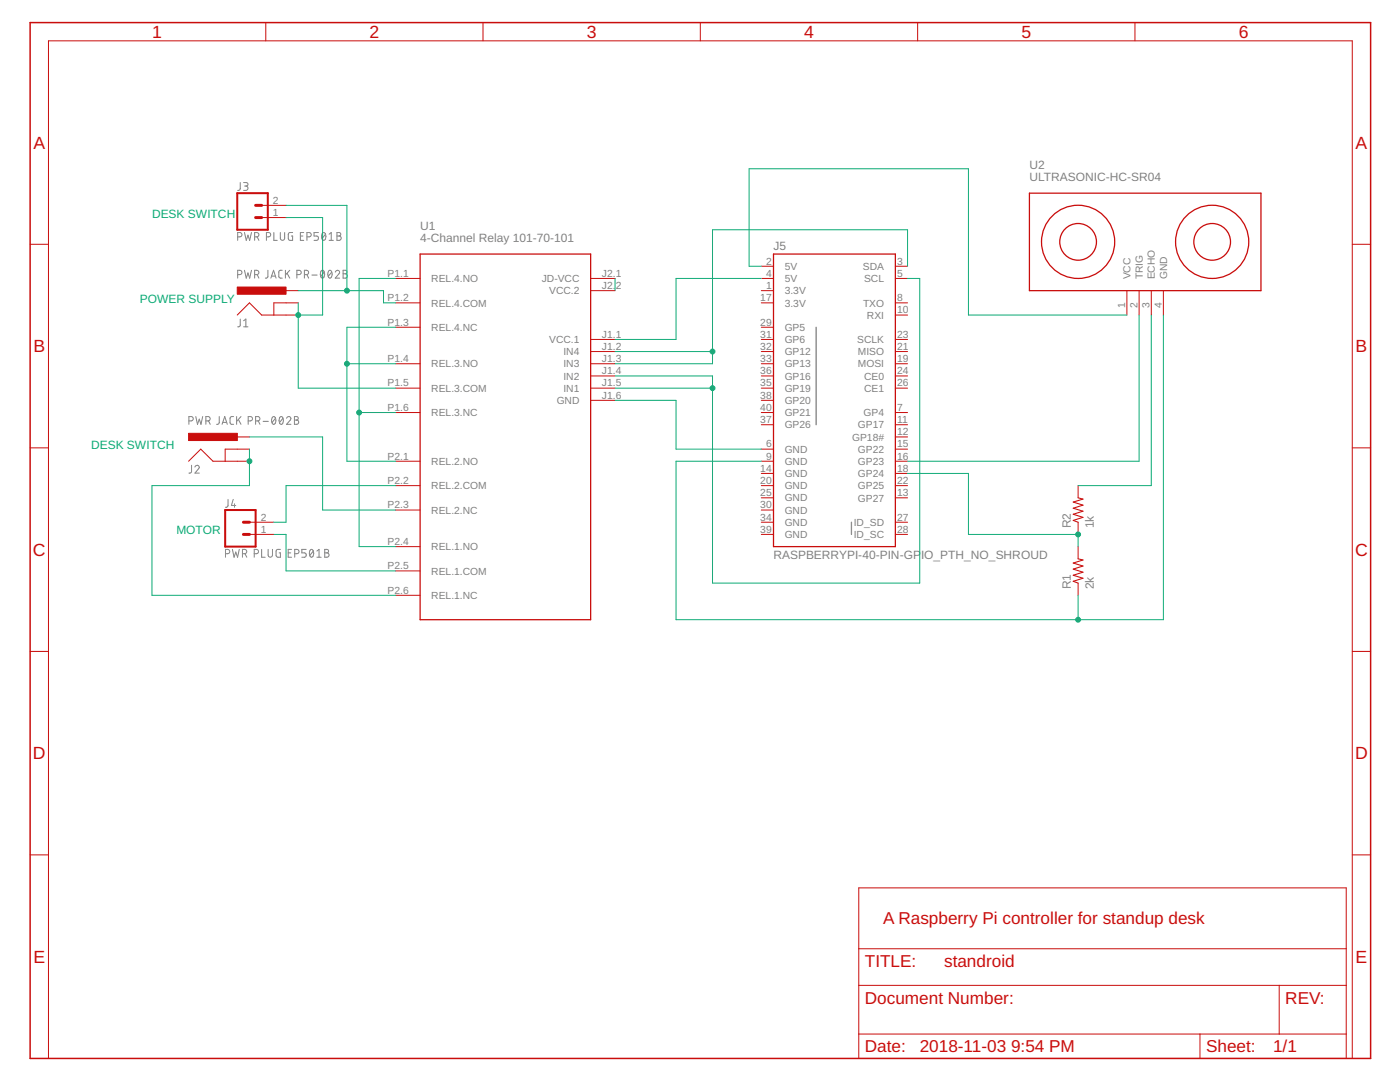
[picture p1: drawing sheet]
<svg xmlns="http://www.w3.org/2000/svg" width="279mm" height="216mm" viewBox="0 0 279 216" stroke-linecap="round" stroke-linejoin="round" font-family="sans-serif">
<g fill="none" stroke="#808080" stroke-width=".2">
<path d="M47.9 36.4v1.4l-.5 .2M48.6 36.4l.7 .1 .2 .2-.2 .4h-.5M49.1 37.1a.43 .43 0 0 1 .4 .5 .43 .43 0 0 1-.4 .4h-.5M47.4 54.8h.5a.43 .43 0 0 0 .4-.4 .43 .43 0 0 0-.4-.5h-.5v1.6M47.4 47.3h.5a.43 .43 0 0 0 .4-.5 .43 .43 0 0 0-.4-.4h-.5v1.6M48.8 53.9l.3 1.6 .4-1 .3 1 .4-1.6M48.8 46.4l.3 1.6 .4-1.1 .3 1.1 .4-1.6M50.8 54.8h.4a.43 .43 0 0 0 .5-.4 .43 .43 0 0 0-.5-.5h-.4v1.6M50.8 47.3h.4a.43 .43 0 0 0 .5-.5 .43 .43 0 0 0-.5-.4h-.4v1.6M51.3 54.8l.4 .7M51.3 47.3l.4 .7M53.2 47.3h.4a.43 .43 0 0 0 .4-.5 .43 .43 0 0 0-.4-.4h-.4v1.6"/>
<path d="M53.5 53.9l-.1 1.4-.4 .2M54.1 55.5l.5-1.6 .5 1.6M54.2 55.1h.8M54.7 46.4v1.6h.6M55.9 46.4v1.1a.43 .43 0 0 0 .5 .5 .43 .43 0 0 0 .4-.5v-1.1M56.3 53.9l-.4 .1-.3 .3 .1 1 .3 .2h.3M57 53.9v1.6M57.3 54.5l.5 1M57.8 53.9l-.8 1M58.4 46.4h-.7l-.1 .2-.1 1 .2 .3 .7 .1v-.9h-.3M59.2 54.8h.5a.43 .43 0 0 0 .4-.4 .43 .43 0 0 0-.4-.5h-.5v1.6M59.9 47.1h.6"/>
<path d="M60.6 46.4h-.7v1.6h.7M60.7 54.8h.5a.43 .43 0 0 0 .4-.4 .43 .43 0 0 0-.4-.5h-.5v1.6M61.3 47.3h.4a.43 .43 0 0 0 .4-.5 .43 .43 0 0 0-.4-.4h-.4v1.6M61.3 54.8l.3 .7M62.3 54.9h1M63.5 46.4h-.8v.7h.5a.44 .44 0 0 1 .4 .4 .44 .44 0 0 1-.4 .5h-.5M64.1 54l.2-.1a.91 .91 0 0 1 0 1.6 1.02 1.02 0 0 1-.2-1.5zM64.4 46.5l.2-.1a.91 .91 0 0 1 0 1.6 .99 .99 0 0 1-.2-1.5zM64.7 54.3l-.7 .8M65 46.7l-.7 .9M65.6 54l.2-.1a.91 .91 0 0 1 0 1.6 .97 .97 0 0 1-.2-1.5zM65.7 48h.8"/>
<path d="M65.7 46.7l.4-.3v1.6M66.2 54.3l-.7 .8M66.9 54.3a.43 .43 0 0 1 .6-.3 .43 .43 0 0 1 .1 .6l-.7 .9h.9M67.2 46.4l.7 .1v.5l-.2 .1a.43 .43 0 0 1 .4 .4 .43 .43 0 0 1-.4 .5h-.5zM67.2 47.1h.5M68.5 53.9l.7 .2v.4l-.3 .1a.43 .43 0 0 1 .4 .5 .43 .43 0 0 1-.4 .4h-.4zM68.5 54.6h.4M47.9 63.7v1.3l-.5 .2M48.6 65.2h.9M48.6 64l.5-.3v1.5M37.7 84h.4a.43 .43 0 0 0 .5-.4 .43 .43 0 0 0-.5-.5h-.4v1.6M38.2 92.8v1.4l-.2 .2h-.3"/>
<path d="M38.9 93.2a.42 .42 0 0 1 .6-.3 .42 .42 0 0 1 .1 .6l-.7 .9h.9M39.1 83.1l.3 1.6 .4-1.1 .3 1.1 .3-1.6M41.1 84h.4a.43 .43 0 0 0 .5-.4 .43 .43 0 0 0-.5-.5h-.4v1.6M41.6 84l.4 .7M43.8 83.1l-.1 1.4-.5 .2M44.3 84.7l.6-1.6 .5 1.6M44.5 84.3h.7M45.5 99.7v1.3l-.5 .2M46.5 99.7l-.3 1.2h.9M46.6 83.1h-.5l-.2 .4v1l.2 .1 .5 .1M47.2 83.1v1.6M47.6 83.7l.5 1"/>
<path d="M48.1 83.1l-.9 1M49.5 84h.5a.43 .43 0 0 0 .4-.4 .43 .43 0 0 0-.4-.5h-.5v1.6M51 84h.4a.43 .43 0 0 0 .5-.4 .43 .43 0 0 0-.5-.5h-.4v1.6M51.5 84l.4 .7M52.5 84.1h1.1M54.4 83.2l.2-.1a.92 .92 0 0 1 0 1.6 .96 .96 0 0 1-.2-1.5zM55 83.5l-.7 .8M55.9 83.2l.2-.1a.92 .92 0 0 1 0 1.6 .98 .98 0 0 1-.2-1.5zM56.5 83.5l-.7 .8M57.2 83.5a.43 .43 0 0 1 .6-.4 .43 .43 0 0 1 .1 .7l-.7 .9h.9M58.8 83.1l.7 .1v.3l-.3 .3a.42 .42 0 0 1 .4 .4 .42 .42 0 0 1-.4 .5h-.4zM58.8 83.8h.4"/>
<path d="M45 110.5h.4a.43 .43 0 0 0 .5-.4 .43 .43 0 0 0-.5-.5h-.4v1.6M46.4 109.6l.3 1.6 .4-1 .3 1 .4-1.6M46.8 100.5v.7M48.4 110.5h.4a.43 .43 0 0 0 .5-.4 .43 .43 0 0 0-.5-.5h-.4v1.6M48.9 110.5l.4 .7M50.7 110.5h.5a.43 .43 0 0 0 .4-.4 .43 .43 0 0 0-.4-.5h-.5v1.6M52.2 109.6v1.6h.7M53.5 109.6v1.1a.43 .43 0 0 0 .4 .5 .43 .43 0 0 0 .5-.5v-1.1M56 109.6h-.7l-.2 .2 .1 1.3 .8 .1v-.9h-.3M57.5 110.3h.5M58.2 109.6h-.7v1.6h.7M58.8 110.5h.4a.43 .43 0 0 0 .5-.4 .43 .43 0 0 0-.5-.5h-.4v1.6"/>
<path d="M61.1 109.6h-.9v.7h.6a.44 .44 0 0 1 .3 .5 .44 .44 0 0 1-.3 .4h-.6M61.9 109.7l.3-.1a.91 .91 0 0 1 0 1.6 .99 .99 0 0 1-.3-1.5zM62.5 110l-.7 .8M63.2 111.2h.9M63.2 110l.5-.4v1.6M64.8 109.6l.7 .1v.5l-.3 .1a.43 .43 0 0 1 .5 .5 .43 .43 0 0 1-.5 .4h-.4zM64.8 110.3h.4"/>
</g>
<path d="M162.9 65.3v19.5M169.9 104.2v2.4" fill="none" stroke="#808080" stroke-width=".25"/>
<g fill="none" stroke="#c90d0c" stroke-width=".2">
<path d="M53 4.5v3.6M96.4 4.5v3.6M139.8 4.5v3.6M183.1 4.5v3.6M226.5 4.5v3.6M6 48.7h3.7M52.2 43.4h4.9M52.2 41h4.9M57.1 58h2.4M79 55.6h4.8M117.9 58h4.8M117.9 55.6h4.8"/>
<path d="M151.9 58h2.5M151.9 55.6h2.5M151.9 53.1h2.5M178.7 55.6h2.4M178.7 53.1h2.4M224.9 58v4.9M227.3 58v4.9M229.8 58v4.9M232.2 58v4.9M269.9 48.7h3.6M47.3 62.9l2.5-2.5 2.4 2.5h7.3M59.5 60.4h-4.8v2.5"/>
<path d="M79 60.4h4.8M79 77.4h4.8M79 72.6h4.8M79 65.3h4.8M117.9 67.7h4.8M117.9 75h4.8M117.9 77.4h4.8M117.9 79.9h4.8M117.9 72.6h4.8M117.9 70.1h4.8M151.9 60.4h2.5M151.9 67.7h2.5"/>
<path d="M151.9 75h2.5M151.9 77.4h2.5M151.9 79.9h2.5M151.9 72.6h2.5M151.9 70.1h2.5M151.9 65.3h2.5M178.7 62.9h2.4M178.7 60.4h2.4M178.7 67.7h2.4M178.7 75h2.4M178.7 77.4h2.4M178.7 72.6h2.4"/>
<path d="M178.7 70.1h2.4M6 89.4h3.7M37.6 92l2.5-2.4 2.4 2.4h7.3M47.3 87.2h2.5M49.8 89.6h-4.9v2.4M79 92h4.8M79 96.9h4.8M79 82.3h4.8M151.9 92h2.5M151.9 89.6h2.5M151.9 96.9h2.5M151.9 82.3h2.5"/>
<path d="M151.9 84.8h2.5M151.9 99.3h2.5M151.9 94.5h2.5M178.7 92h2.4M178.7 89.6h2.4M178.7 87.2h2.4M178.7 96.9h2.4M178.7 82.3h2.4M178.7 84.8h2.4M178.7 99.3h2.4M178.7 94.5h2.4M215.2 96.9v2.4"/>
<path d="M269.9 89.4h3.6M49.8 106.6h4.9M49.8 104.2h4.9M79 109.1h4.8M79 113.9h4.8M79 118.8h4.8M79 101.8h4.8M151.9 106.6h2.5M151.9 104.2h2.5M151.9 101.8h2.5M178.7 106.6h2.4M178.7 104.2h2.4"/>
<path d="M215.2 104.2v2.4M215.2 109.1v2.4M215.2 116.4v2.4M6 130h3.7M269.9 130h3.6M6 170.6h3.7M171.4 177.2h97.3v34h-97.3zM269.9 170.6h3.6M171.4 196.6h97.3M171.4 189.3h97.3M255.3 196.6v9.7M9.7 211.2v-203.1h260.2v203.1"/>
<path d="M171.4 206.3h97.3M239.5 206.3v4.9"/>
</g>
<g fill="#c90d0c" stroke="#c90d0c" stroke-width=".2">
<path d="M47.3 57.3h9.8v1.4h-9.8z"/>
<path d="M37.6 86.5h9.8v1.4h-9.8z"/>
</g>
<path d="M47.3 38.5h6.1v7.3h-6.1zM44.9 101.8h6.1v7.3h-6.1z" fill="none" stroke="#c90d0c" stroke-width=".4"/>
<path d="M51 41h1.2M51 43.4h1.2M48.6 104.2h1.2M48.6 106.6h1.2" fill="none" stroke="#c90d0c" stroke-width=".59"/>
<g fill="none" stroke="#c90d0c" stroke-width=".25">
<path d="M205.4 38.5h46.3v19.5h-46.3zM83.8 50.7h34.1v73h-34.1zM154.4 50.7h24.3v58.4h-24.3z"/>
<circle cx="215.2" cy="48.3" r="7.3"/>
<circle cx="215.2" cy="48.3" r="3.7"/>
<circle cx="241.9" cy="48.3" r="7.3"/>
<circle cx="241.9" cy="48.3" r="3.7"/>
</g>
<path d="M6 4.5h267.5v206.7h-267.5z" fill="none" stroke="#c90d0c" stroke-width=".3"/>
<path d="M215.2 99.3l.9 .3-1.9 .6 1.9 .6-1.9 .6 1.9 .6-1.9 .6 1.9 .6-1.9 .6 1 .4M215.2 111.5l.9 .2-1.9 .7 1.9 .5-1.9 .7 1.9 .6-1.9 .6 1.9 .6-1.9 .6 1 .4" fill="none" stroke="#c90d0c" stroke-width=".21"/>
<g fill="none" stroke="#0dab76" stroke-width=".2">
<path d="M57.1 41h12.1v17M57.1 43.4h7.3v19.5h-4.9M59.5 58h17v2.4h2.5M79 55.6h-7.3v53.5h7.3M122.7 55.6v2.4M151.9 53.1h-2.4v-19.4h43.8v29.2h31.6M151.9 55.6h-17v12.1h-12.2M181.1 53.1v-7.3h-38.9v26.8h-19.5M181.1 55.6h2.5v60.8h-41.4v-41.4h-19.5M59.5 60.4v17h19.5M69.2 72.6h9.8M79 65.3h-9.8v26.7h9.8"/>
<path d="M122.7 77.4h19.5M122.7 79.9h12.2v9.7h17M122.7 70.1h19.5M227.3 62.9v29.1h-46.2M229.8 62.9v34h-14.6M232.2 62.9v60.8h-97.3v-31.7h17M49.8 87.2h14.6v14.6h14.6M49.8 89.6v7.3h-19.5v21.9h48.7M71.7 82.3h7.3M79 96.9h-21.9v7.3h-2.4M181.1 94.5h12.2v12.1h21.9v2.5M54.7 106.6h2.4v7.3h21.9"/>
<path d="M215.2 118.8v4.9"/>
</g>
<g fill="#0dab76" stroke="#0dab76" stroke-width=".2">
<circle cx="69.2" cy="58" r=".49"/>
<circle cx="59.5" cy="62.9" r=".49"/>
<circle cx="49.8" cy="92" r=".49"/>
<circle cx="69.2" cy="72.6" r=".49"/>
<circle cx="71.7" cy="82.3" r=".49"/>
<circle cx="215.2" cy="123.7" r=".49"/>
<circle cx="142.2" cy="70.1" r=".49"/>
<circle cx="142.2" cy="77.4" r=".49"/>
<circle cx="215.2" cy="106.6" r=".49"/>
</g>
<g font-size="3.5" fill="#c90d0c">
<text x="30.4" y="7.6">1</text>
<text x="73.7" y="7.6">2</text>
<text x="117.1" y="7.6">3</text>
<text x="160.5" y="7.6">4</text>
<text x="203.9" y="7.6">5</text>
<text x="247.2" y="7.6">6</text>
<text x="6.7" y="29.7">A</text>
<text x="270.5" y="29.7">A</text>
<text x="6.7" y="70.3">B</text>
<text x="270.5" y="70.3">B</text>
<text x="6.6" y="110.9">C</text>
<text x="270.4" y="110.9">C</text>
<text x="6.6" y="151.5">D</text>
<text x="270.4" y="151.5">D</text>
<text x="6.7" y="192.1">E</text>
<text x="270.5" y="192.1">E</text>
</g>
<g font-size="3.4" fill="#c90d0c">
<text x="176.3" y="184.5">A Raspberry Pi controller for standup desk</text>
<text x="172.6" y="193">TITLE:</text>
<text x="188.4" y="193">standroid</text>
<text x="172.6" y="200.3">Document Number:</text>
<text x="256.5" y="200.3">REV:</text>
<text x="172.6" y="210">Date:</text>
<text x="183.5" y="210">2018-11-03</text>
<text x="201.8" y="210">9:54 PM</text>
<text x="240.7" y="210">Sheet:</text>
<text x="254.1" y="210">1/1</text>
</g>
<g font-size="2.4" fill="#808080">
<text x="205.4" y="33.7">U2</text>
<text x="205.4" y="36.1">ULTRASONIC-HC-SR04</text>
<text x="83.8" y="45.8">U1</text>
<text x="83.8" y="48.3">4-Channel Relay 101-70-101</text>
<text x="154.4" y="50">J5</text>
<text x="213.7" y="105.4" transform="rotate(-90 213.7 105.4)">R2</text>
<text x="218.3" y="105.4" transform="rotate(-90 218.3 105.4)">1k</text>
<text x="154.4" y="111.5">RASPBERRYPI-40-PIN-GP</text>
<text x="183.8" y="111.5">IO_PTH_NO_SHROUD</text>
<text x="213.7" y="117.6" transform="rotate(-90 213.7 117.6)">R1</text>
<text x="218.3" y="117.6" transform="rotate(-90 218.3 117.6)">2k</text>
</g>
<g font-size="2.4" fill="#0dab76">
<text x="30.3" y="43.4">DESK SWITCH</text>
<text x="27.9" y="60.4">POWER SUPPLY</text>
<text x="18.2" y="89.6">DESK SWITCH</text>
<text x="35.2" y="106.6">MOTOR</text>
</g>
<g font-size="2.1" fill="#808080">
<text x="54.5" y="40.6">2</text>
<text x="54.5" y="43.1">1</text>
<text x="152.9" y="52.8">2</text>
<text x="156.6" y="53.9">5V</text>
<text x="172.2" y="53.9">SDA</text>
<text x="179" y="52.8">3</text>
<text x="77.4" y="55.2">P1.1</text>
<text x="86.1" y="56.3">REL.4.NO</text>
<text x="108.1" y="56.3">JD-VCC</text>
<text x="109.6" y="58.7">VCC.2</text>
<text x="120.1" y="57.7">J2.</text>
<text x="120.1" y="55.2">J2.1</text>
<text x="122.9" y="57.7">2</text>
<text x="152.9" y="57.7">1</text>
<text x="152.9" y="55.2">4</text>
<text x="156.6" y="58.7">3.3V</text>
<text x="156.6" y="56.3">5V</text>
<text x="172.4" y="56.3">SCL</text>
<text x="179" y="55.2">5</text>
<text x="225.6" y="55.8" transform="rotate(-90 225.6 55.8)">VCC</text>
<text x="228.1" y="55.8" transform="rotate(-90 228.1 55.8)">TRIG</text>
<text x="230.5" y="55.8" transform="rotate(-90 230.5 55.8)">ECHO</text>
<text x="232.9" y="55.8" transform="rotate(-90 232.9 55.8)">GND</text>
<text x="77.4" y="60.1">P1.2</text>
<text x="77.4" y="65">P1.3</text>
<text x="86.1" y="61.2">REL.4.COM</text>
<text x="151.7" y="60.1">17</text>
<text x="151.7" y="65">29</text>
<text x="156.6" y="61.2">3.3V</text>
<text x="172.2" y="61.2">TXO</text>
<text x="173" y="63.6">RXI</text>
<text x="179" y="62.5">10</text>
<text x="179" y="60.1">8</text>
<text x="224.6" y="61.4" transform="rotate(-90 224.6 61.4)">1</text>
<text x="227" y="61.4" transform="rotate(-90 227 61.4)">2</text>
<text x="229.4" y="61.4" transform="rotate(-90 229.4 61.4)">3</text>
<text x="231.8" y="61.4" transform="rotate(-90 231.8 61.4)">4</text>
<text x="86.1" y="66">REL.4.NC</text>
<text x="109.6" y="68.5">VCC.1</text>
<text x="112.5" y="70.9">IN4</text>
<text x="120.1" y="67.4">J1.1</text>
<text x="120.1" y="69.8">J1.2</text>
<text x="151.7" y="67.4">31</text>
<text x="151.7" y="69.8">32</text>
<text x="156.6" y="66">GP5</text>
<text x="156.6" y="68.5">GP6</text>
<text x="156.6" y="70.9">GP12</text>
<text x="171.1" y="68.5">SCLK</text>
<text x="171.2" y="70.9">MISO</text>
<text x="179" y="69.8">21</text>
<text x="179" y="67.4">23</text>
<text x="77.4" y="72.2">P1.4</text>
<text x="77.4" y="77.1">P1.5</text>
<text x="86.1" y="73.3">REL.3.NO</text>
<text x="112.5" y="75.8">IN2</text>
<text x="112.5" y="73.3">IN3</text>
<text x="120.1" y="74.7">J1.4</text>
<text x="120.1" y="77.1">J1.5</text>
<text x="120.1" y="72.2">J1.3</text>
<text x="151.7" y="72.2">33</text>
<text x="151.7" y="77.1">35</text>
<text x="151.7" y="74.7">36</text>
<text x="156.6" y="73.3">GP13</text>
<text x="156.6" y="75.7">GP16</text>
<text x="171.2" y="73.3">MOSI</text>
<text x="172.4" y="75.8">CE0</text>
<text x="179" y="72.2">19</text>
<text x="179" y="77.1">26</text>
<text x="179" y="74.7">24</text>
<text x="77.4" y="82">P1.6</text>
<text x="86.1" y="78.2">REL.3.COM</text>
<text x="86.1" y="83">REL.3.NC</text>
<text x="111.1" y="80.6">GND</text>
<text x="112.5" y="78.2">IN1</text>
<text x="120.1" y="79.5">J1.6</text>
<text x="151.7" y="79.5">38</text>
<text x="151.7" y="82">40</text>
<text x="156.6" y="78.2">GP19</text>
<text x="156.6" y="80.6">GP20</text>
<text x="156.6" y="83">GP21</text>
<text x="172.3" y="83">GP4</text>
<text x="172.4" y="78.2">CE1</text>
<text x="179" y="82">7</text>
<text x="151.7" y="84.4">37</text>
<text x="152.9" y="89.3">6</text>
<text x="156.6" y="85.5">GP26</text>
<text x="170.1" y="87.9">GP18#</text>
<text x="171.2" y="85.5">GP17</text>
<text x="179" y="84.4">11</text>
<text x="179" y="89.3">15</text>
<text x="179" y="86.8">12</text>
<text x="77.4" y="91.7">P2.1</text>
<text x="86.1" y="92.8">REL.2.NO</text>
<text x="151.7" y="94.1">14</text>
<text x="152.9" y="91.7">9</text>
<text x="156.6" y="92.8">GND</text>
<text x="156.6" y="95.2">GND</text>
<text x="156.6" y="90.3">GND</text>
<text x="171.2" y="90.3">GP22</text>
<text x="171.2" y="95.2">GP24</text>
<text x="171.2" y="92.8">GP23</text>
<text x="179" y="94.1">18</text>
<text x="179" y="91.7">16</text>
<text x="77.4" y="96.6">P2.2</text>
<text x="77.4" y="101.4">P2.3</text>
<text x="86.1" y="97.6">REL.2.COM</text>
<text x="151.7" y="99">25</text>
<text x="151.7" y="96.6">20</text>
<text x="151.7" y="101.4">30</text>
<text x="156.6" y="100.1">GND</text>
<text x="156.6" y="97.6">GND</text>
<text x="171.2" y="100.1">GP27</text>
<text x="171.2" y="97.6">GP25</text>
<text x="179" y="99">13</text>
<text x="179" y="96.6">22</text>
<text x="52" y="106.3">1</text>
<text x="52" y="103.9">2</text>
<text x="86.1" y="102.5">REL.2.NC</text>
<text x="151.7" y="103.9">34</text>
<text x="151.7" y="106.3">39</text>
<text x="156.6" y="102.5">GND</text>
<text x="156.6" y="104.9">GND</text>
<text x="156.6" y="107.4">GND</text>
<text x="170.4" y="104.9">ID_SD</text>
<text x="170.4" y="107.4">ID_SC</text>
<text x="179" y="103.9">27</text>
<text x="179" y="106.3">28</text>
<text x="77.4" y="108.7">P2.4</text>
<text x="77.4" y="113.6">P2.5</text>
<text x="86.1" y="109.8">REL.1.NO</text>
<text x="77.4" y="118.5">P2.6</text>
<text x="86.1" y="114.7">REL.1.COM</text>
<text x="86.1" y="119.5">REL.1.NC</text>
</g>
</svg>
